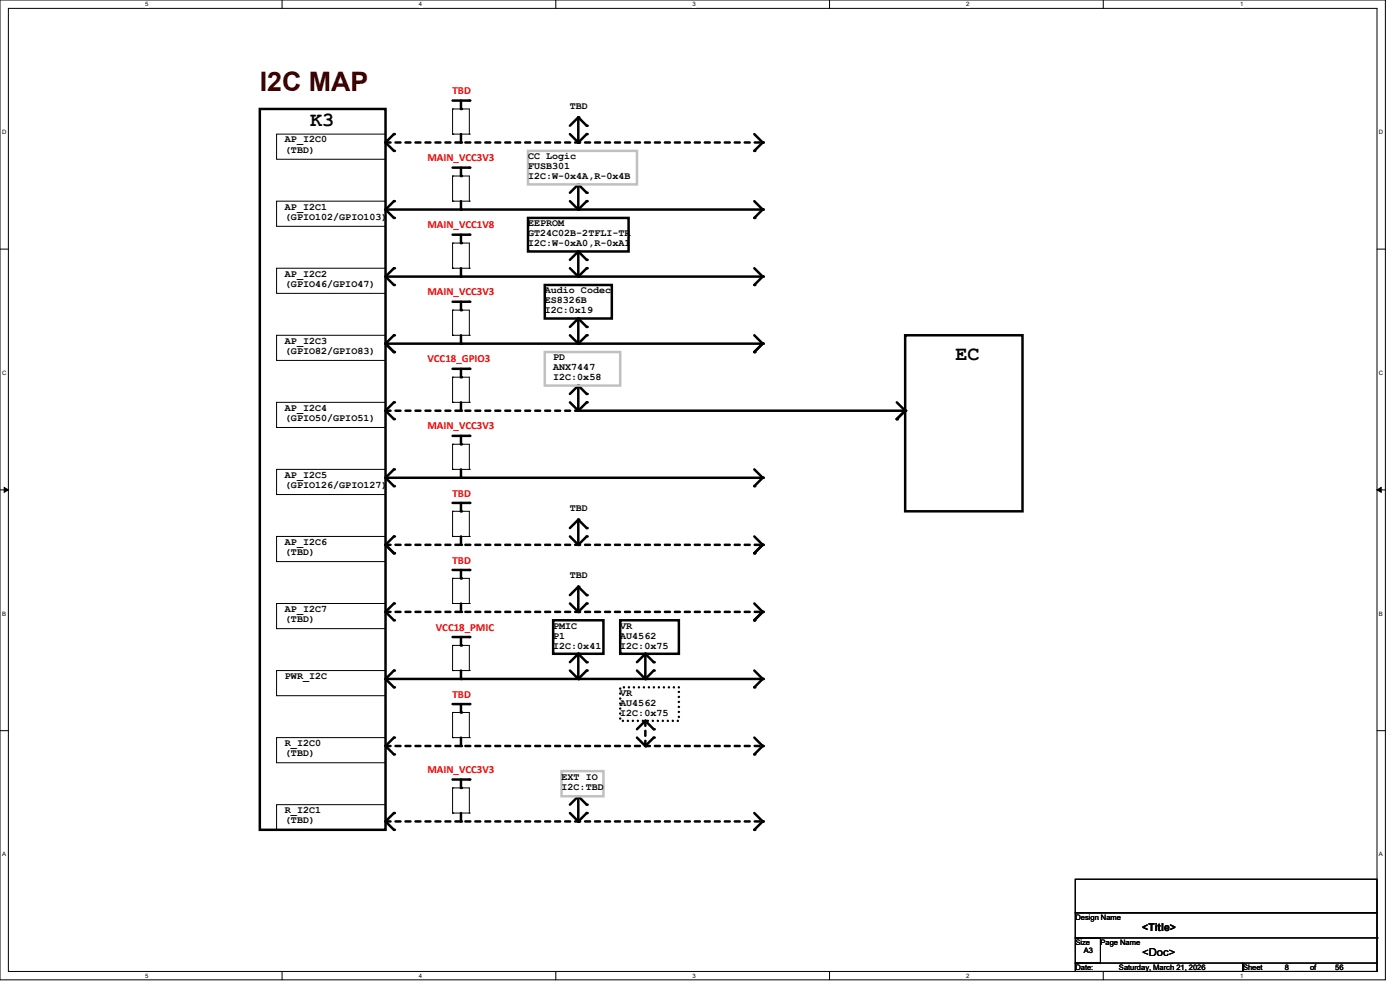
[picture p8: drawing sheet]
<svg xmlns="http://www.w3.org/2000/svg" width="297mm" height="210mm" viewBox="0 0 297 210" stroke-linecap="round" stroke-linejoin="round" font-family="sans-serif">
<path d="M0 0h293.9v207.8h-293.9zM1.8 1.8h290.3v204.3h-290.3z" fill="none" stroke="#000" stroke-width=".21"/>
<g fill="#fff">
<path d="M30.8 .2h.7v1.4h-.7z"/>
<path d="M30.8 206.2h.7v1.5h-.7z"/>
</g>
<path d="M59.8 0v1.8M59.8 206.1v1.7" fill="none" stroke="#000" stroke-width=".21"/>
<g fill="#fff">
<path d="M88.9 .2h.7v1.4h-.7z"/>
<path d="M88.9 206.2h.7v1.5h-.7z"/>
</g>
<path d="M117.9 0v1.8M117.9 206.1v1.7" fill="none" stroke="#000" stroke-width=".21"/>
<g fill="#fff">
<path d="M146.9 .2h.7v1.4h-.7z"/>
<path d="M146.9 206.2h.7v1.5h-.7z"/>
</g>
<path d="M176 0v1.8M176 206.1v1.7" fill="none" stroke="#000" stroke-width=".21"/>
<g fill="#fff">
<path d="M205 .2h.7v1.4h-.7z"/>
<path d="M205 206.2h.7v1.5h-.7z"/>
</g>
<path d="M234.1 0v1.8M234.1 206.1v1.7" fill="none" stroke="#000" stroke-width=".21"/>
<g fill="#fff">
<path d="M263.1 .2h.7v1.4h-.7z"/>
<path d="M263.1 206.2h.7v1.5h-.7z"/>
<path d="M.4 27.3h1v1.4h-1z"/>
<path d="M292.6 27.3h.9v1.4h-.9z"/>
<path d="M.4 78.4h1v1.4h-1z"/>
<path d="M292.6 78.4h.9v1.4h-.9z"/>
</g>
<path d="M0 52.8h1.8M292.1 52.8h1.8" fill="none" stroke="#000" stroke-width=".21"/>
<g fill="#fff">
<path d="M.4 129.4h.9v1.5h-.9z"/>
<path d="M292.6 129.4h.8v1.5h-.8z"/>
</g>
<path d="M0 103.9h1.8M292.1 103.9h1.8" fill="none" stroke="#000" stroke-width=".21"/>
<path d="M.9 103.4l.9 .5-.9 .5zM292.1 103.9l.9-.5v1z" fill="#000" stroke="#000" stroke-width=".21"/>
<g fill="#fff">
<path d="M.4 180.5h.9v1.4h-.9z"/>
<path d="M292.6 180.5h.8v1.4h-.8z"/>
</g>
<g fill="none" stroke="#000" stroke-width=".21">
<path d="M58.7 28.4h23.1v5.4h-23.1zM96 28.4h.1M96 23.1h.1M96 37.3h.1M96 23.1v5.3M96 37.3v5.4M96 23.1h3.6v5.3M96 37.3h3.6v5.4M96 28.4h3.6M99.6 28.4h.1M58.7 42.7h23.1v5.3h-23.1zM58.7 56.9h23.1v5.3h-23.1z"/>
<path d="M96 42.7h.1M96 56.9h.1M96 51.6h.1M96 51.6v5.3M96 51.6h3.6v5.3M96 42.7h3.6M96 56.9h3.6M99.6 42.7h.1M99.6 56.9h.1M58.7 71.1h23.1v5.4h-23.1zM96 71.1h.1M96 65.8h.1"/>
<path d="M96 65.8v5.3M96 65.8h3.6v5.3M96 71.1h3.6M99.6 71.1h.1M58.7 85.3h23.1v5.4h-23.1zM58.7 99.6h23.1v5.3h-23.1zM96 85.3h.1M96 80h.1M96 99.6h.1M96 94.2h.1M96 80v5.3M96 94.2v5.4"/>
<path d="M96 80h3.6v5.3M96 94.2h3.6v5.4M96 85.3h3.6M96 99.6h3.6M99.6 85.3h.1M99.6 99.6h.1M58.7 113.8h23.1v5.3h-23.1zM96 113.8h.1M96 108.5h.1M96 108.5v5.3M96 108.5h3.6v5.3M96 113.8h3.6"/>
<path d="M99.6 113.8h.1M58.7 128h23.1v5.3h-23.1zM96 128h.1M96 122.7h.1M96 136.9h.1M96 122.7v5.3M96 136.9v5.3M96 122.7h3.6v5.3M96 136.9h3.6v5.3M96 128h3.6M99.6 128h.1M0 155h1.8"/>
<path d="M58.7 142.2h23.1v5.4h-23.1zM58.7 156.5h23.1v5.3h-23.1zM96 142.2h.1M96 156.5h.1M96 151.1h.1M96 151.1v5.4M96 151.1h3.6v5.4M96 142.2h3.6M96 156.5h3.6M99.6 142.2h.1M99.6 156.5h.1M292.1 155h1.8"/>
<path d="M58.7 170.7h23.1v5.3h-23.1zM96 172.5h.1M96 167.1h.1M96 167.1v5.4M96 167.1h3.6v5.4M96 172.5h3.6M99.6 172.5h.1M228.1 186.5h64v7.1h-64zM228.1 193.6h64v5.4h-64zM228.1 199h5.3v5.3h-5.3zM292.1 199h.1M292.1 199v5.3"/>
<path d="M228.1 204.3h35.6v1.8h-35.6zM263.7 204.3h28.4v1.8h-28.4z"/>
</g>
<g fill="none" stroke="#000" stroke-width=".53">
<path d="M55.1 23.1h26.7v152.9h-26.7zM83.6 28.4l-1.8 1.8 1.8 1.8M96 21.3h3.6M96 35.6h3.6M97.8 21.3v1.8M97.8 28.4v1.8M97.8 35.6v1.7M120.9 28.4l1.8 1.8M122.7 39.1l-1.8 1.8M122.7 39.1l1.8 1.8M122.7 24.9v5.3M122.7 39.1v5.3"/>
<path d="M122.7 24.9l-1.8 1.8M122.7 24.9l1.8 1.8M124.5 28.4l-1.8 1.8M160 28.4l1.8 1.8-1.8 1.8M81.8 44.4h80M81.8 44.4l1.8 1.8M81.8 58.7h80M81.8 58.7l1.8 1.8M83.6 42.7l-1.8 1.7M83.6 56.9l-1.8 1.8M96 49.8h3.6M97.8 42.7v1.7"/>
<path d="M97.8 49.8v1.8M97.8 56.9v1.8M112 46.2h21.3v7.1h-21.3zM120.9 42.7l1.8 1.7M120.9 56.9l1.8 1.8M122.7 53.3v5.4M122.7 53.3l-1.8 1.8M122.7 53.3l1.8 1.8M124.5 42.7l-1.8 1.7M124.5 56.9l-1.8 1.8M160 42.7l1.8 1.7M160 56.9l1.8 1.8"/>
<path d="M161.8 44.4l-1.8 1.8M161.8 58.7l-1.8 1.8M81.8 72.9h80M81.8 72.9l1.8 1.8M83.6 71.1l-1.8 1.8M96 64h3.6M96 78.2h3.6M97.8 64v1.8M97.8 71.1v1.8M97.8 78.2v1.8M115.6 60.5h14.2v7.1h-14.2zM120.9 71.1l1.8 1.8"/>
<path d="M122.7 67.6v5.3M122.7 67.6l-1.8 1.7M122.7 67.6l1.8 1.7M124.5 71.1l-1.8 1.8M160 71.1l1.8 1.8M161.8 72.9l-1.8 1.8M192 71.1h24.9v37.4h-24.9zM83.6 85.3l-1.8 1.8 1.8 1.8M83.6 99.6l-1.8 1.7M96 92.5h3.6M97.8 85.3v1.8M97.8 92.5v1.7"/>
<path d="M97.8 99.6v1.7M120.9 85.3l1.8 1.8M122.7 81.8v5.3M122.7 81.8l-1.8 1.8M122.7 81.8l1.8 1.8M122.7 87.1h69.3M124.5 85.3l-1.8 1.8M160 99.6l1.8 1.7M190.2 85.3l1.8 1.8M192 87.1l-1.8 1.8M81.8 101.3h80M81.8 101.3l1.8 1.8"/>
<path d="M83.6 113.8l-1.8 1.8 1.8 1.7M96 106.7h3.6M97.8 106.7v1.8M97.8 113.8v1.8M120.9 113.8l1.8 1.8M122.7 110.2v5.4M122.7 110.2l-1.8 1.8M122.7 110.2l1.8 1.8M124.5 113.8l-1.8 1.8M160 113.8l1.8 1.8-1.8 1.7M161.8 101.3l-1.8 1.8M83.6 128l-1.8 1.8 1.8 1.8"/>
<path d="M96 120.9h3.6M96 135.1h3.6M97.8 120.9v1.8M97.8 128v1.8M97.8 135.1v1.8M117.3 131.6h10.7v7.1h-10.7zM120.9 128l1.8 1.8M122.7 124.5v5.3M122.7 138.7v5.3M122.7 124.5l-1.8 1.7M122.7 124.5l1.8 1.7M122.7 138.7l-1.8 1.8"/>
<path d="M122.7 138.7l1.8 1.8M124.5 128l-1.8 1.8M131.6 131.6h12.4v7.1h-12.4zM136.9 138.7l-1.8 1.8M136.9 138.7l1.8 1.8M136.9 138.7v5.3M160 128l1.8 1.8-1.8 1.8M81.8 144h80M81.8 144l1.8 1.8M83.6 142.2l-1.8 1.8M83.6 156.5l-1.8 1.7 1.8 1.8M96 149.4h3.6"/>
<path d="M97.8 142.2v1.8M97.8 149.4v1.7M97.8 156.5v1.7M120.9 142.2l1.8 1.8M124.5 142.2l-1.8 1.8M135.1 142.2l1.8 1.8M135.1 154.7l1.8-1.8 1.8 1.8M135.1 156.5l1.8 1.7 1.8-1.7M138.7 142.2l-1.8 1.8M160 156.5l1.8 1.7-1.8 1.8M160 142.2l1.8 1.8M161.8 144l-1.8 1.8"/>
<path d="M83.6 172.5l-1.8 1.7 1.8 1.8M96 165.4h3.6M97.8 165.4v1.7M97.8 172.5v1.7M120.9 172.5l1.8 1.7M122.7 168.9v5.3M122.7 168.9l-1.8 1.8M122.7 168.9l1.8 1.8M124.5 172.5l-1.8 1.7M160 172.5l1.8 1.7-1.8 1.8"/>
</g>
<g fill="#000">
<circle cx="83.6" cy="28.4" r=".26"/>
<circle cx="83.6" cy="32" r=".26"/>
<circle cx="97.8" cy="37.3" r=".26"/>
<circle cx="97.8" cy="23.1" r=".26"/>
<circle cx="97.8" cy="30.2" r=".26"/>
<circle cx="99.6" cy="35.6" r=".26"/>
<circle cx="99.6" cy="21.3" r=".26"/>
<circle cx="122.7" cy="24.9" r=".26"/>
<circle cx="122.7" cy="30.2" r=".26"/>
<circle cx="122.7" cy="39.1" r=".26"/>
<circle cx="124.5" cy="26.7" r=".26"/>
<circle cx="124.5" cy="28.4" r=".26"/>
<circle cx="160" cy="32" r=".26"/>
<circle cx="161.8" cy="30.2" r=".26"/>
<circle cx="83.6" cy="42.7" r=".26"/>
<circle cx="83.6" cy="46.2" r=".26"/>
<circle cx="83.6" cy="56.9" r=".26"/>
<circle cx="97.8" cy="51.6" r=".26"/>
<circle cx="97.8" cy="44.4" r=".26"/>
<circle cx="97.8" cy="58.7" r=".26"/>
<circle cx="99.6" cy="49.8" r=".26"/>
<circle cx="122.7" cy="44.4" r=".26"/>
<circle cx="122.7" cy="53.3" r=".26"/>
<circle cx="122.7" cy="58.7" r=".26"/>
<circle cx="124.5" cy="42.7" r=".26"/>
<circle cx="124.5" cy="55.1" r=".26"/>
<circle cx="124.5" cy="56.9" r=".26"/>
<circle cx="124.5" cy="40.9" r=".26"/>
<circle cx="160" cy="46.2" r=".26"/>
<circle cx="161.8" cy="44.4" r=".26"/>
<circle cx="161.8" cy="58.7" r=".26"/>
<circle cx="83.6" cy="71.1" r=".26"/>
<circle cx="83.6" cy="60.5" r=".26"/>
<circle cx="83.6" cy="74.7" r=".26"/>
<circle cx="97.8" cy="72.9" r=".26"/>
<circle cx="97.8" cy="65.8" r=".26"/>
<circle cx="99.6" cy="64" r=".26"/>
<circle cx="99.6" cy="78.2" r=".26"/>
<circle cx="122.7" cy="67.6" r=".26"/>
<circle cx="122.7" cy="72.9" r=".26"/>
<circle cx="124.5" cy="69.3" r=".26"/>
<circle cx="124.5" cy="71.1" r=".26"/>
<circle cx="160" cy="60.5" r=".26"/>
<circle cx="160" cy="74.7" r=".26"/>
<circle cx="161.8" cy="72.9" r=".26"/>
<circle cx="83.6" cy="85.3" r=".26"/>
<circle cx="83.6" cy="88.9" r=".26"/>
<circle cx="83.6" cy="99.6" r=".26"/>
<circle cx="97.8" cy="94.2" r=".26"/>
<circle cx="97.8" cy="87.1" r=".26"/>
<circle cx="97.8" cy="80" r=".26"/>
<circle cx="99.6" cy="92.5" r=".26"/>
<circle cx="122.7" cy="81.8" r=".26"/>
<circle cx="122.7" cy="87.1" r=".26"/>
<circle cx="124.5" cy="83.6" r=".26"/>
<circle cx="124.5" cy="85.3" r=".26"/>
<circle cx="190.2" cy="88.9" r=".26"/>
<circle cx="192" cy="87.1" r=".26"/>
<circle cx="83.6" cy="117.3" r=".26"/>
<circle cx="83.6" cy="103.1" r=".26"/>
<circle cx="83.6" cy="113.8" r=".26"/>
<circle cx="97.8" cy="115.6" r=".26"/>
<circle cx="97.8" cy="101.3" r=".26"/>
<circle cx="97.8" cy="108.5" r=".26"/>
<circle cx="99.6" cy="106.7" r=".26"/>
<circle cx="122.7" cy="115.6" r=".26"/>
<circle cx="122.7" cy="110.2" r=".26"/>
<circle cx="124.5" cy="113.8" r=".26"/>
<circle cx="124.5" cy="112" r=".26"/>
<circle cx="160" cy="103.1" r=".26"/>
<circle cx="160" cy="117.3" r=".26"/>
<circle cx="161.8" cy="115.6" r=".26"/>
<circle cx="161.8" cy="101.3" r=".26"/>
<circle cx="83.6" cy="131.6" r=".26"/>
<circle cx="83.6" cy="128" r=".26"/>
<circle cx="97.8" cy="129.8" r=".26"/>
<circle cx="97.8" cy="136.9" r=".26"/>
<circle cx="97.8" cy="122.7" r=".26"/>
<circle cx="99.6" cy="135.1" r=".26"/>
<circle cx="99.6" cy="120.9" r=".26"/>
<circle cx="122.7" cy="138.7" r=".26"/>
<circle cx="122.7" cy="124.5" r=".26"/>
<circle cx="122.7" cy="129.8" r=".26"/>
<circle cx="124.5" cy="128" r=".26"/>
<circle cx="124.5" cy="126.2" r=".26"/>
<circle cx="136.9" cy="138.7" r=".26"/>
<circle cx="160" cy="131.6" r=".26"/>
<circle cx="161.8" cy="129.8" r=".26"/>
<circle cx="83.6" cy="142.2" r=".26"/>
<circle cx="83.6" cy="145.8" r=".26"/>
<circle cx="83.6" cy="156.5" r=".26"/>
<circle cx="97.8" cy="151.1" r=".26"/>
<circle cx="97.8" cy="144" r=".26"/>
<circle cx="97.8" cy="158.2" r=".26"/>
<circle cx="99.6" cy="149.4" r=".26"/>
<circle cx="122.7" cy="144" r=".26"/>
<circle cx="124.5" cy="140.5" r=".26"/>
<circle cx="124.5" cy="142.2" r=".26"/>
<circle cx="136.9" cy="158.2" r=".26"/>
<circle cx="136.9" cy="152.9" r=".26"/>
<circle cx="136.9" cy="144" r=".26"/>
<circle cx="138.7" cy="154.7" r=".26"/>
<circle cx="138.7" cy="156.5" r=".26"/>
<circle cx="138.7" cy="140.5" r=".26"/>
<circle cx="138.7" cy="142.2" r=".26"/>
<circle cx="160" cy="145.8" r=".26"/>
<circle cx="161.8" cy="144" r=".26"/>
<circle cx="161.8" cy="158.2" r=".26"/>
<circle cx="83.6" cy="172.5" r=".26"/>
<circle cx="83.6" cy="160" r=".26"/>
<circle cx="83.6" cy="176" r=".26"/>
<circle cx="97.8" cy="167.1" r=".26"/>
<circle cx="97.8" cy="174.2" r=".26"/>
<circle cx="99.6" cy="165.4" r=".26"/>
<circle cx="122.7" cy="168.9" r=".26"/>
<circle cx="122.7" cy="174.2" r=".26"/>
<circle cx="124.5" cy="170.7" r=".26"/>
<circle cx="124.5" cy="172.5" r=".26"/>
<circle cx="160" cy="160" r=".26"/>
<circle cx="160" cy="176" r=".26"/>
<circle cx="161.8" cy="174.2" r=".26"/>
</g>
<path d="M81.8 30.2h80M81.8 87.1h40.9M81.8 115.6h80M81.8 129.8h80M81.8 158.2h80M136.9 152.9v5.3M81.8 174.2h80" fill="none" stroke="#000" stroke-width=".53" stroke-dasharray="1.1 1.1"/>
<g fill="#000" stroke-dasharray="1.1 1.1">
<circle cx="161.8" cy="30.2" r=".26"/>
<circle cx="122.7" cy="87.1" r=".26"/>
<circle cx="161.8" cy="115.6" r=".26"/>
<circle cx="161.8" cy="129.8" r=".26"/>
<circle cx="136.9" cy="158.2" r=".26"/>
<circle cx="161.8" cy="158.2" r=".26"/>
<circle cx="161.8" cy="174.2" r=".26"/>
</g>
<path d="M112 32h23.1v7.1h-23.1zM115.6 74.7h16v7.1h-16zM119.1 163.6h8.9v5.3h-8.9z" fill="none" stroke="#c0c0c0" stroke-width=".53"/>
<path d="M131.6 145.8h12.4v7.1h-12.4z" fill="none" stroke="#000" stroke-width=".53" stroke-dasharray="0 1.1"/>
<text font-size="5.7" fill="#400000" x="55.1" y="19.4">I2C MAP</text>
<g font-size="4.3">
<text x="65.8" y="26.7">K3</text>
<text x="202.7" y="76.5">EC</text>
</g>
<g font-size="2.3" fill="#f00">
<text x="96" y="20">TBD</text>
<text x="90.7" y="34.2">MAIN_VCC3V3</text>
<text x="90.7" y="48.4">MAIN_VCC1V8</text>
<text x="90.7" y="62.7">MAIN_VCC3V3</text>
<text x="90.7" y="76.9">VCC18_GPIO3</text>
<text x="90.7" y="91.1">MAIN_VCC3V3</text>
<text x="96" y="105.3">TBD</text>
<text x="96" y="119.5">TBD</text>
<text x="92.5" y="133.8">VCC18_PMIC</text>
<text x="96" y="148">TBD</text>
<text x="90.7" y="164">MAIN_VCC3V3</text>
</g>
<g font-size="2.3">
<text x="242.3" y="197.5">&lt;Title&gt;</text>
<text x="242.3" y="202.8">&lt;Doc&gt;</text>
</g>
<g font-size="2.1">
<text x="120.9" y="23.1">TBD</text>
<text x="60.5" y="30.2">AP_I2C0</text>
<text x="60.5" y="32.4">(TBD)</text>
<text x="112" y="33.8">CC Logic</text>
<text x="112" y="35.9">FUSB301</text>
<text x="112" y="38">I2C:W-0x4A,R-0x4B</text>
<text x="60.5" y="44.5">AP_I2C1</text>
<text x="60.5" y="46.6">(GPIO102/GPIO103)</text>
<text x="112" y="48">EEPROM</text>
<text x="112" y="50.1">GT24C02B-2TFLI-TR</text>
<text x="112" y="52.3">I2C:W-0xA0,R-0xA1</text>
<text x="60.5" y="58.7">AP_I2C2</text>
<text x="60.5" y="60.8">(GPIO46/GPIO47)</text>
<text x="115.6" y="62.2">Audio Codec</text>
<text x="115.6" y="64.4">ES8326B</text>
<text x="115.6" y="66.5">I2C:0x19</text>
<text x="60.5" y="72.9">AP_I2C3</text>
<text x="60.5" y="75">(GPIO82/GPIO83)</text>
<text x="117.3" y="76.5">PD</text>
<text x="117.3" y="78.6">ANX7447</text>
<text x="117.3" y="80.7">I2C:0x58</text>
<text x="60.5" y="87.1">AP_I2C4</text>
<text x="60.5" y="89.2">(GPIO50/GPIO51)</text>
<text x="60.5" y="101.3">AP_I2C5</text>
<text x="60.5" y="103.5">(GPIO126/GPIO127)</text>
<text x="120.9" y="108.5">TBD</text>
<text x="60.5" y="115.6">AP_I2C6</text>
<text x="60.5" y="117.7">(TBD)</text>
<text x="120.9" y="122.7">TBD</text>
<text x="60.5" y="129.8">AP_I2C7</text>
<text x="60.5" y="131.9">(TBD)</text>
<text x="117.3" y="133.4">PMIC</text>
<text x="117.3" y="135.5">P1</text>
<text x="117.3" y="137.6">I2C:0x41</text>
<text x="131.6" y="133.4">VR</text>
<text x="131.6" y="135.5">AU4562</text>
<text x="131.6" y="137.6">I2C:0x75</text>
<text x="60.5" y="144">PWR_I2C</text>
<text x="131.6" y="147.6">VR</text>
<text x="131.6" y="149.7">AU4562</text>
<text x="131.6" y="151.8">I2C:0x75</text>
<text x="60.5" y="158.2">R_I2C0</text>
<text x="60.5" y="160.4">(TBD)</text>
<text x="119.1" y="165.4">EXT IO</text>
<text x="119.1" y="167.5">I2C:TBD</text>
<text x="60.5" y="172.5">R_I2C1</text>
<text x="60.5" y="174.6">(TBD)</text>
</g>
<g font-size="1.6">
<text x="228.1" y="195.1">Design Name</text>
<text x="228.1" y="200.4">Size</text>
<text x="229.9" y="202.2">A3</text>
<text x="233.5" y="200.4">Page Name</text>
<text x="228.1" y="205.7">Date:</text>
<text x="237.4" y="205.7">Saturday, March 21, 2026</text>
<text x="263.7" y="205.7">Sheet</text>
<text x="272.6" y="205.7">8</text>
<text x="277.9" y="205.7">of</text>
<text x="283.3" y="205.7">56</text>
</g>
<g font-size="1.3">
<text x="30.8" y="1.3">5</text>
<text x="88.9" y="1.3">4</text>
<text x="146.9" y="1.3">3</text>
<text x="205" y="1.3">2</text>
<text x="263.1" y="1.3">1</text>
<text x=".4" y="28.5">D</text>
<text x="292.5" y="28.5">D</text>
<text x=".4" y="79.5">C</text>
<text x="292.5" y="79.5">C</text>
<text x=".4" y="130.6">B</text>
<text x="292.5" y="130.6">B</text>
<text x=".4" y="181.7">A</text>
<text x="292.5" y="181.7">A</text>
<text x="30.8" y="207.4">5</text>
<text x="88.9" y="207.4">4</text>
<text x="146.9" y="207.4">3</text>
<text x="205" y="207.4">2</text>
<text x="263.1" y="207.4">1</text>
</g>
</svg>
